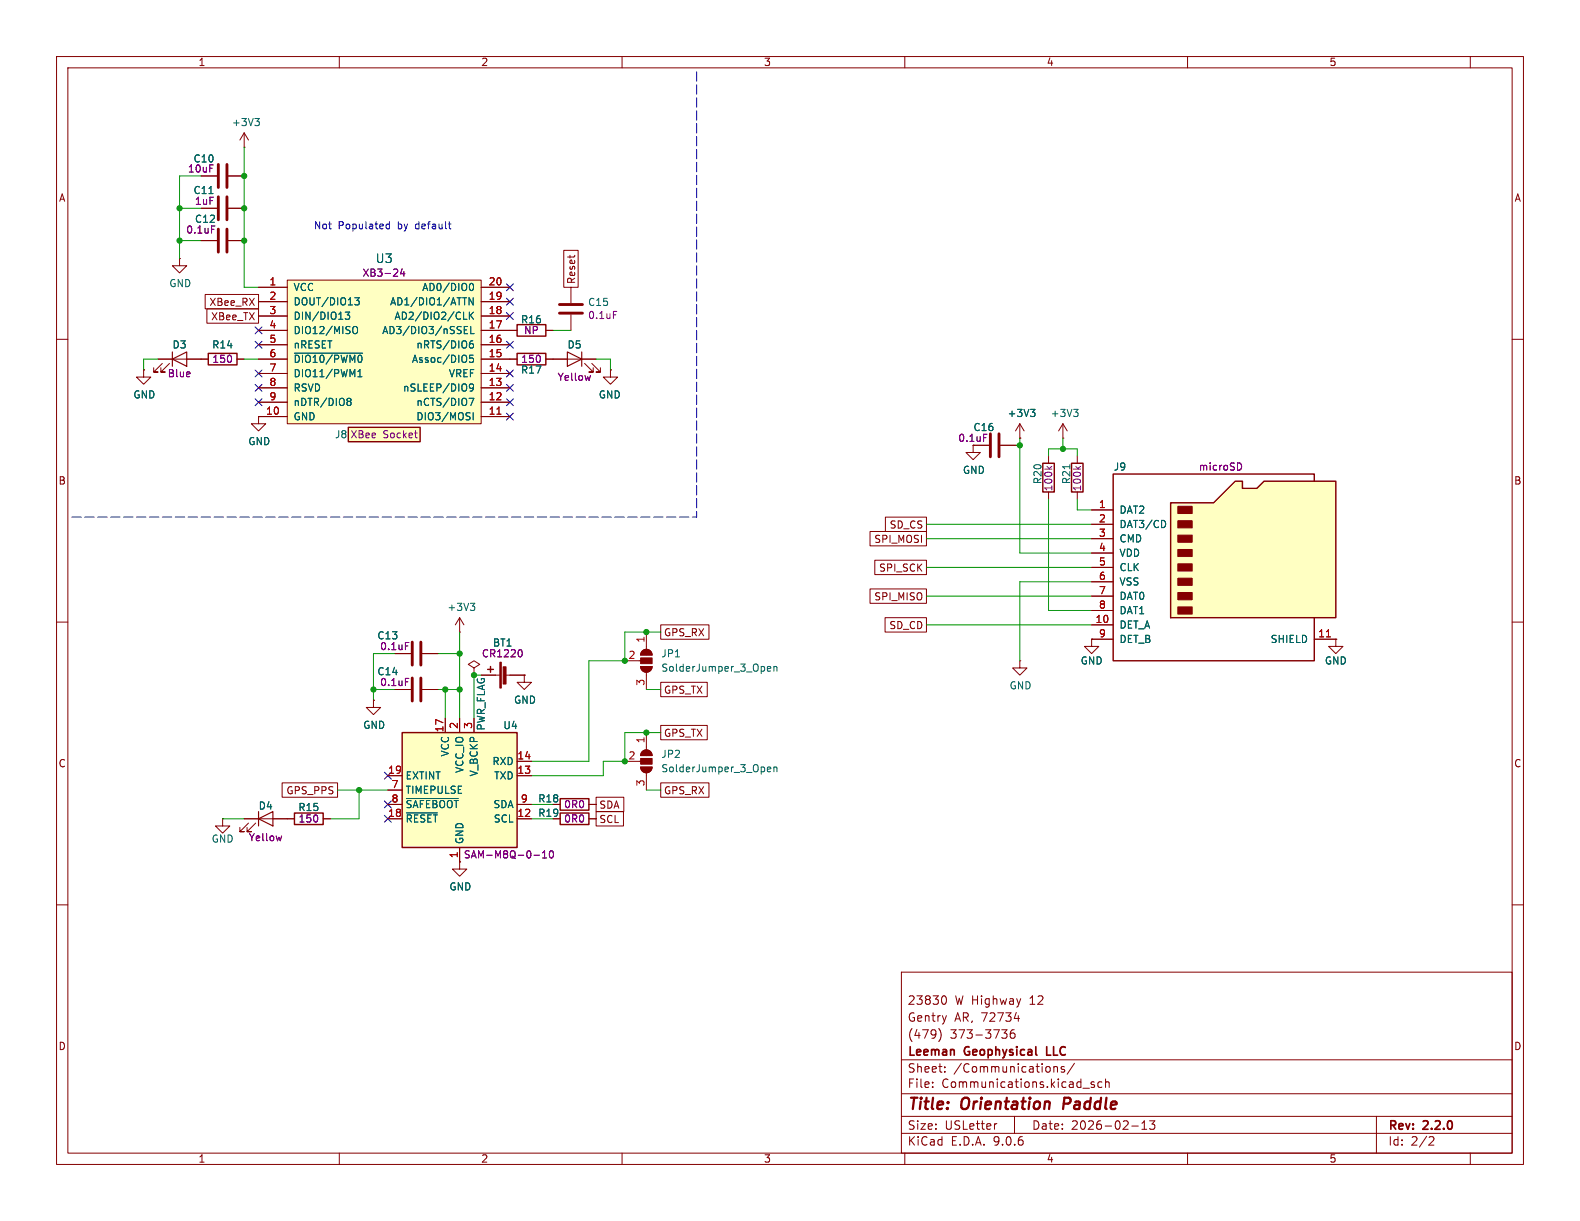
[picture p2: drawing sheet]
<svg xmlns="http://www.w3.org/2000/svg" width="279mm" height="216mm" viewBox="0 0 279 216" stroke-linecap="round" stroke-linejoin="round" font-family="sans-serif">
<g fill="none" stroke="#840000" stroke-width=".18">
<path d="M10 10h259.4v195.9h-259.4zM12 12h255.4v191.9h-255.4zM60 10v2M110 10v2M160 10v2M210 10v2M260 10v2M10 60h2M267.4 60h2M10 110h2M92.7 119.4v1.3h1.3l-1.3 1.2-1.3-1.2h1.3M92.7 119.4h.1"/>
<path d="M267.4 110h2M66 123.8v1.3h1.3l-1.3 1.3-1.2-1.3h1.2M66 123.8h.1M10 160h2M159.4 171.9h108v32h-108zM166.9 176.1a.81 .81 0 0 1 .5 .6 .81 .81 0 0 1-.3 .8l-.2 .1M180.1 179.6v1M267.4 160h2M159.4 197.4h108M159.4 193.4h108M159.4 187.4h108M164.9 192.1v.2"/>
<path d="M164.9 191.4v.1M166.1 181.9a1.74 1.74 0 0 1-.1 2.3M167.1 189.4v.2M167.1 188.7v.1M176.3 198.7l-.3 .1M177.1 182.1h1l-.5 .6 .4 .1 .1 .5-.3 .3h-.4M179.4 180.1h.9M179.4 182.1a.59 .59 0 0 0-.8 .6v.6l.2 .2 .4 .1 .2-.2 .1-.5-.1-.2h-.5l-.3 .2M179.4 197.4v3M186.4 188.7l.2-.1 .3 .1 .1 .9M186.4 188.6v1M188.2 188.7l-.3-.1-.3 .2 .1 .2 .5 .2v.3h-.6"/>
<path d="M190 188l-1.3 1.9M191.5 192.4h1.1M193.5 191.4l-.4-.1-.2 .2 .1 .2 .5 .2v.3h-.6M194.9 191.4l-.5-.1-.3 .3v.4l.2 .2h.6M195.5 191.4l.2-.1 .4 .1v.9M195.5 190.8v1.5M200.1 199.1h1.2M201.9 199.7h.9M201.9 198.6l.5-.4v1.5M203.3 198.2h.9l-.5 .6 .4 .1v.6l-.2 .2h-.4l-.2-.2M243.4 197.4v6.5M60 203.9v2"/>
<path d="M110 203.9v2M159.4 200.4h108M160 203.9v2M210 203.9v2M252.9 201l.5 .1 .2 .3-1 1.1h1M260 203.9v2"/>
</g>
<path d="M188.2 194.1l-.2 2" fill="none" stroke="#840000" stroke-width=".4"/>
<path d="M185.1 185.1v1.5h.7" fill="none" stroke="#840000" stroke-width=".3"/>
<path d="M50.8 49.5h34.3v25.4h-34.3z" fill="#ffffc2"/>
<g fill="none" stroke="#840000" stroke-width=".18">
<path d="M45.7 50.8h5.1M45.7 53.3h5.1M45.7 55.9h5.1M45.7 58.4h5.1M50.8 49.5h34.3v25.4h-34.3zM85.1 50.8h5.1M85.1 53.3h5.1M85.1 55.9h5.1M85.1 58.4h5.1M45.7 61h5.1M45.7 63.5h5.1M45.7 66h5.1"/>
<path d="M45.7 68.6h5.1M45.7 71.1h5.1M45.7 73.7h5.1M85.1 61h5.1M85.1 63.5h5.1M85.1 66h5.1M85.1 68.6h5.1M85.1 71.1h5.1M85.1 73.7h5.1"/>
</g>
<g fill="none" stroke="#006464" stroke-width=".18">
<path d="M61 55.2h.8l-.4 .5 .4 .1v.5l-.2 .2-.6-.2M62.4 57.9l.3-.2a.43 .43 0 0 1 .5 .5v.4a.43 .43 0 0 1-.3 .4 .43 .43 0 0 1-.5-.2M62.7 52.6h.8l-.4 .5 .4 .2v.4l-.2 .2h-.4M82 56.5h.6M82.1 57.7h.6M82.1 59h.6M82.1 58.3h.4M83 55.2v1.3M83.1 50.2l.2-.1a.68 .68 0 0 1 .4 .6 .68 .68 0 0 1-.4 .7l-.2-.1M83.2 55.7l.5 .8M83.2 57.7v1.3h.7M83.7 52.6v1.3l-.8-1.3v1.3"/>
<path d="M83.7 55.2l-.7 .7M52 62.5h12.1M61.6 70.4h.2l.3 .3-.3 .3M61.6 71h.2M61.8 71l.3 .2v.3l-.1 .1-.4 .1M63.3 66.6h.7M63.3 65.7l.3-.4v1.3M82.9 70.4h.9l-.6 1.3M83 68.1l.2-.2 .5 .1a.84 .84 0 0 1-.3 1.2h-.3M83 68.4l.2 .3h.3l.2-.3M83.1 60.8h.4l.2 .2-.1 .5h-.5M83.6 60.3l-.4 .1"/>
<path d="M83.7 73v1.2M83.7 62.8h-.6l-.1 .6 .2-.1 .4 .1 .1 .1v.5l-.2 .1-.5-.1"/>
</g>
<path d="M87.9 73.2h.7" fill="none" stroke="#a90000" stroke-width=".18"/>
<path d="M71.1 47.5l-.3 .9h.8M71.4 48v.8" fill="none" stroke="#840084" stroke-width=".18"/>
<path d="M61.6 75.6h12.7v2.5h-12.7z" fill="#ffffc2"/>
<path d="M91.4 57.4h5.1v2h-5.1zM36.8 62.5h5.1v2h-5.1zM61.6 75.6h12.7v2.5h-12.7zM91.4 62.5h5.1v2h-5.1zM184.4 81.9h2v5.1h-2zM189.5 81.9h2v5.1h-2z" fill="none" stroke="#840000" stroke-width=".25"/>
<path d="M108.5 55.1h.6M73.3 76.6h.5M73.7 77.4h.1M104.4 66.4l-.2 .9M185.2 82.5l.4 .5M186 82.5l-.5 .3M190.2 82.5l.5 .5M191.1 82.5l-.5 .3" fill="none" stroke="#840084" stroke-width=".18"/>
<g fill="none" stroke="#840000" stroke-width=".18">
<path d="M35.6 36.8h2.8M35.6 31.1h2.8M40.4 36.8h2.8M40.4 31.1h2.8M43.2 26h.1M43.2 23.5l-.8 1.3M43.2 23.5l.7 1.3M43.2 23.5v2.5M31.7 45.7v1.3h1.3l-1.3 1.3-1.2-1.3h1.2M31.7 45.7h.1M35.6 42.5h2.8M40.4 42.5h2.8"/>
<path d="M90.2 58.4h1.2M96.5 58.4h1.3M101 50.8v2.8M101 55.6v2.8M25.4 65.4v1.3h1.3l-1.3 1.2-1.3-1.2h1.3M25.4 65.4h.1M27.9 63.5h8.9M28.7 64.3l-1.5 1.5h.7h-.7v-.8M30 64.3l-1.6 1.5h.8h-.8v-.8M41.9 63.5h1.3M45.7 73.7v1.2h1.3l-1.3 1.3-1.3-1.3h1.3M45.7 73.7h.1"/>
<path d="M90.2 63.5h1.2M96.5 63.5h8.9M103.4 64.3l1.5 1.5h-.8h.8v-.8M104.6 64.3l1.6 1.5h-.8h.8v-.8M107.9 65.4v1.3h-1.2l1.2 1.2 1.3-1.2h-1.3M107.9 65.4h.1M174.9 78.7h-2.8v1.3h1.3l-1.3 1.3-1.3-1.3h1.3M176.9 78.7h2.8M180.3 77.5h.1M180.3 74.9l-.7 1.3M180.3 74.9l.8 1.3M180.3 74.9v2.6"/>
<path d="M188 77.5h.1M188 74.9l-.8 1.3M188 74.9l.7 1.3M188 74.9v2.6M185.4 80.6v1.3M185.4 87v1.3M190.5 80.6v1.3M190.5 87v1.3M83.8 118.1l1-.6-1-.7-1 .7 1 .6v1.3M83.8 119.4h.1M110.5 116.8h2.8M113.3 117.9h2a1.02 1.02 0 0 1-1 1 1.02 1.02 0 0 1-1-1z"/>
<path d="M113.6 115.1a1.02 1.02 0 0 1 1.1-.2 1.02 1.02 0 0 1 .6 .9h-2zM114.3 111.8v3M114.3 118.9v3M180.3 116.8v1.3h1.3l-1.3 1.3-1.2-1.3h1.2M180.3 116.8h.1M193 113v1.3h1.3l-1.3 1.3-1.2-1.3h1.2M193 113h.1M236.2 113v1.3h1.3l-1.3 1.3-1.3-1.3h1.3M236.2 113h.1M110.5 134.6h2.8M113.3 135.6h2a1.02 1.02 0 0 1-1 1 1.02 1.02 0 0 1-1-1zM113.6 132.9a1.02 1.02 0 0 1 1.1-.2 1.02 1.02 0 0 1 .6 .9h-2z"/>
<path d="M114.3 129.5v3.1M114.3 136.7v3M81.3 152.4v1.3h1.2l-1.2 1.2-1.3-1.2h1.3M81.3 152.4h.1"/>
</g>
<g fill="#840000" stroke="#840000" stroke-width=".18">
<path d="M113.6 115.1a1.02 1.02 0 0 1 1.1-.2 1.02 1.02 0 0 1 .6 .9h-2z"/>
<path d="M113.3 116.3h2v1h-2z"/>
<path d="M113.3 117.9h2a1.02 1.02 0 0 1-1 1 1.02 1.02 0 0 1-1-1z"/>
<path d="M113.6 132.9a1.02 1.02 0 0 1 1.1-.2 1.02 1.02 0 0 1 .6 .9h-2z"/>
<path d="M113.3 134.1h2v1h-2z"/>
<path d="M113.3 135.6h2a1.02 1.02 0 0 1-1 1 1.02 1.02 0 0 1-1-1z"/>
</g>
<g fill="none" stroke="#006464" stroke-width=".18">
<path d="M36.9 34.2h.8M45.1 21h.8l-.5 .4M45.6 21.4l.3 .3v.3l-.3 .2M182.2 72.4h.8l-.4 .5M182.8 72.9l.2 .2v.3l-.2 .3M189.9 72.4h.7l-.4 .5M190.4 72.9l.2 .2v.3l-.2 .3M189.2 82.2v.7M135.7 118.3l.6-.2-.1-.2-.3-.1-.2 .2 .1 .6h.4M136.8 118l.2-.2 .3 .1 .1 .8M136.8 117.8v.9M135.7 136l.6-.1-.1-.2-.3-.1-.2 .2 .1 .6h.4"/>
<path d="M136.8 135.6v.9M136.8 135.7l.2-.1 .3 .1 .1 .8"/>
</g>
<path d="M38.6 29.1v4M38.6 34.8v4.1M40.1 29.1v4M40.1 34.8v4.1M38.6 40.5v4.1M40.1 40.5v4.1M98.9 53.8h4.1M98.9 55.4h4.1M175.1 76.7v4.1M176.7 76.7v4.1" fill="none" stroke="#840000" stroke-width=".51"/>
<path d="M30.5 63.5l2.5-1.3v2.6zM30.5 62.2v2.6M100.3 62.2l2.6 1.3-2.6 1.3zM102.9 62.2v2.6" fill="none" stroke="#840000" stroke-width=".2"/>
<path d="M71.1 129.5h20.3v20.4h-20.3z" fill="#ffffc2"/>
<path d="M71.1 129.5h20.3v20.4h-20.3zM52.1 143.8h5v2h-5z" fill="none" stroke="#840000" stroke-width=".25"/>
<g fill="none" stroke="#840000" stroke-width=".18">
<path d="M68.6 137.2h2.5M68.6 139.7h2.5M78.7 127v2.5M81.3 127v2.5M83.8 127v2.5M91.4 137.2h2.6M91.4 134.6h2.6M43.2 144.8h8.9M43.9 145.5l-1.5 1.6h.8h-.8v-.8M45.2 145.5l-1.5 1.6h.7h-.7v-.8M57.1 144.8h1.3M68.6 142.2h2.5"/>
<path d="M68.6 144.8h2.5M81.3 149.9v2.5M91.4 142.2h2.6M91.4 144.8h2.6"/>
</g>
<path d="M71.9 141.2h9.1M71.9 143.7h5.4" fill="none" stroke="#006464" stroke-width=".18"/>
<path d="M49.8 147.8l-.2 .9M94.4 151.2h1M95.9 151.7h.8M95.9 150.8l.4-.4v1.3M97.3 150.6l.1-.2a.68 .68 0 0 1 .5 .7 .68 .68 0 0 1-.5 .6l-.1-.1-.2-.4z" fill="none" stroke="#840084" stroke-width=".18"/>
<path d="M45.7 144.8l2.6-1.3v2.6zM45.7 143.5v2.6" fill="none" stroke="#840000" stroke-width=".2"/>
<path d="M207 88.9h7.6l3.8-3.8h1.3v1.3h2.5l1.3-1.3h12.7v24.1h-29.2z" fill="#ffffc2"/>
<path d="M207 88.9h7.6l3.8-3.8h1.3v1.3h2.5l1.3-1.3h12.7v24.1h-29.2zM232.4 85.1v-1.3h-35.6v33h35.6v-7.6M86.2 118.4h1M86.7 117.9v1M99.1 141.2h5v2.1h-5zM99.1 143.8h5v2h-5z" fill="none" stroke="#840000" stroke-width=".25"/>
<g fill="#840000" stroke="#840000" stroke-width=".18">
<path d="M208.3 89.5h2.5v1.3h-2.5z"/>
<path d="M208.3 92.1h2.5v1.2h-2.5z"/>
<path d="M208.3 94.6h2.5v1.3h-2.5z"/>
<path d="M208.3 97.2h2.5v1.2h-2.5z"/>
<path d="M208.3 99.7h2.5v1.3h-2.5z"/>
<path d="M208.3 102.2h2.5v1.3h-2.5z"/>
<path d="M208.3 104.8h2.5v1.2h-2.5z"/>
<path d="M208.3 107.3h2.5v1.3h-2.5z"/>
<path d="M88.4 117.1h.2v4.6h-.2z"/>
<path d="M89 117.9h.5v3.1h-.5z"/>
</g>
<g fill="none" stroke="#840000" stroke-width=".18">
<path d="M35.6 31.1h2.8M35.6 36.8h2.8M40.4 31.1h2.8M40.4 36.8h2.8M35.6 42.5h2.8M36.3 52.1h9.4v2.5h-9.4zM36.6 54.6h9.1v2.6h-9.1zM40.4 42.5h2.8M45.7 50.8h5.1M45.7 53.3h5.1M45.7 55.9h5.1M45.7 58.4h5.1"/>
<path d="M85.1 50.8h5.1M85.1 53.3h5.1M85.1 55.9h5.1M85.1 58.4h6.3M96.5 58.4h1.3M99.7 44.3h2.5v6.5h-2.5zM25.4 65.4h.1M27.9 63.5h2.6M33 63.5h3.8M41.9 63.5h1.3M45.7 73.7h.1M45.7 61h5.1"/>
<path d="M45.7 63.5h5.1M45.7 66h5.1M45.7 68.6h5.1M45.7 71.1h5.1M45.7 73.7h5.1M85.1 61h5.1M85.1 63.5h6.3M85.1 66h5.1M85.1 68.6h5.1M85.1 71.1h5.1M85.1 73.7h5.1M96.5 63.5h3.8"/>
<path d="M102.9 63.5h2.5M107.9 65.4h.1M172.1 78.7h2.8M176.9 78.7h2.8M180.3 77.5h.1M153.8 94h10v2.5h-10zM154.7 99.1h9.1v2.5h-9.1zM156.6 91.4h7.2v2.6h-7.2zM193 90.2h3.8M193 92.7h3.8M193 95.3h3.8M193 97.8h3.8"/>
<path d="M69.8 115.6h2.8M74.7 115.6h2.8M81.3 111.8h.1M81.3 109.2l-.8 1.3M81.3 109.2l.7 1.3M81.3 109.2v2.6M83.8 119.4h.1M85.1 119.4h3.3M89.4 119.4h3.3M92.7 119.4h.1M116.8 110.5h8.6v2.5h-8.6zM153.8 104.1h10v2.6h-10z"/>
<path d="M156.5 109.2h7.3v2.6h-7.3zM193 113h.1M193 100.3h3.8M193 102.9h3.8M193 105.4h3.8M193 108h3.8M193 110.5h3.8M193 113h3.8M232.4 113h3.8M236.2 113h.1M49.9 138.4h9.8v2.6h-9.8zM66 123.8h.1"/>
<path d="M68.6 137.2h2.5M68.6 139.7h2.5M69.8 121.9h2.8M74.7 121.9h2.8M78.7 127v2.5M81.3 127v2.5M83.8 127v2.5M91.4 137.2h2.6M91.4 134.6h2.6M116.8 128.3h8.3v2.5h-8.3zM116.8 120.6h8.3v2.6h-8.3zM116.8 138.4h8.6v2.6h-8.6z"/>
<path d="M39.4 144.8v1.3h1.2l-1.2 1.2-1.3-1.2h1.3M39.4 144.8h.1M43.2 144.8h2.5M48.3 144.8h3.8M57.1 144.8h1.3M68.6 142.2h2.5M68.6 144.8h2.5M81.3 152.4h.1M81.3 149.9v2.5M91.4 142.2h2.6M91.4 144.8h2.6M97.8 142.2h1.3"/>
<path d="M97.8 144.8h1.3M104.1 142.2h1.3M104.1 144.8h1.3M105.4 143.5h4.9v2.6h-4.9zM105.4 141h4.9v2.5h-4.9z"/>
</g>
<g fill="none" stroke="#006464" stroke-width=".18">
<path d="M36.9 34.2h.8M61 55.2h.8l-.4 .5 .4 .1v.5l-.2 .2-.6-.2M62.4 57.9l.3-.2a.43 .43 0 0 1 .5 .5v.4a.43 .43 0 0 1-.3 .4 .43 .43 0 0 1-.5-.2M62.7 52.6h.8l-.4 .5 .4 .2v.4l-.2 .2h-.4M82 56.5h.6M82.1 57.7h.6M82.1 59h.6M82.1 58.3h.4M83 55.2v1.3M83.1 50.2l.2-.1a.68 .68 0 0 1 .4 .6 .68 .68 0 0 1-.4 .7l-.2-.1M83.2 55.7l.5 .8M83.2 57.7v1.3h.7"/>
<path d="M83.7 52.6v1.3l-.8-1.3v1.3M83.7 55.2l-.7 .7M52 62.5h12.1M61.6 70.4h.2l.3 .3-.3 .3M61.6 71h.2M61.8 71l.3 .2v.3l-.1 .1-.4 .1M63.3 66.6h.7M63.3 65.7l.3-.4v1.3M82.9 70.4h.9l-.6 1.3M83 68.1l.2-.2 .5 .1a.84 .84 0 0 1-.3 1.2h-.3M83 68.4l.2 .3h.3l.2-.3M83.1 60.8h.4l.2 .2-.1 .5h-.5"/>
<path d="M83.6 60.3l-.4 .1M83.7 73v1.2M83.7 62.8h-.6l-.1 .6 .2-.1 .4 .1 .1 .1v.5l-.2 .1-.5-.1M182.2 72.4h.8l-.4 .5M182.8 72.9l.2 .2v.3l-.2 .3M205.9 92.1l.2 .5-.2 .6M83.2 106.7h.8l-.5 .5M83.7 107.2l.3 .2v.3l-.3 .2M71.9 141.2h9.1M71.9 143.7h5.4"/>
</g>
<path d="M87.9 73.2h.7M234.6 112.6h.7" fill="none" stroke="#a90000" stroke-width=".18"/>
<path d="M71.1 47.5l-.3 .9h.8M71.4 48v.8M104.4 66.4l-.2 .9M219.1 81.9a.68 .68 0 0 1 .5 .6 .68 .68 0 0 1-.5 .6M71.7 113.6h.6M71.7 120h.6M92 114.9a.79 .79 0 0 1 0 1.2M49.8 147.8l-.2 .9M94.4 151.2h1M95.9 151.7h.8M95.9 150.8l.4-.4v1.3M97.3 150.6l.1-.2a.68 .68 0 0 1 .5 .7 .68 .68 0 0 1-.5 .6l-.1-.1-.2-.4z" fill="none" stroke="#840084" stroke-width=".18"/>
<path d="M72.9 113.5v4.1M72.9 119.9v4.1M74.4 113.5v4.1M74.4 119.9v4.1" fill="none" stroke="#840000" stroke-width=".51"/>
<path d="M123.2 12.7v78.7M12.7 91.4h110.5" fill="none" stroke="#0000c2" stroke-width=".18" stroke-dasharray="1.7 .6"/>
<g fill="none" stroke="#009600" stroke-width=".18">
<path d="M31.7 36.8h3.9M35.6 31.1h-3.9v14.6M43.2 26v24.8h2.5M31.7 42.5h3.9M97.8 58.4h3.2M27.9 63.5h-2.5v1.9M43.2 63.5h2.5M105.4 63.5h2.5v1.9M179.7 78.7h.6M180.3 77.5v20.3h12.7M188 77.5v1.9M163.8 95.3h29.2"/>
<path d="M163.8 92.7h29.2M185.4 80.6v-1.2h5.1v1.2M185.4 88.3v19.7h7.6M190.5 88.3v1.9h2.5M69.8 115.6h-3.8v8.2M77.5 115.6h3.8M81.3 111.8v15.2M85.1 119.4h-1.3v7.6M116.8 111.8h-6.3v5h-6.4v17.8h-10.1M163.8 105.4h29.2M163.8 100.3h29.2M163.8 110.5h29.2"/>
<path d="M193 102.9h-12.7v13.9M59.7 139.7h8.9M63.5 139.7v5.1h-5.1M66 121.9h3.8M77.5 121.9h3.8M78.7 121.9v5.1M114.3 139.7h2.5M114.3 121.9h2.5M116.8 129.5h-6.3v5.1h-3.8v2.6h-12.7M39.4 144.8h3.8M94 144.8h3.8M94 142.2h3.8"/>
</g>
<g fill="none" stroke="#000084" stroke-width=".18">
<path d="M45.1 57.8l1.2 1.2M46.3 57.8l-1.2 1.2M89.6 50.2l1.2 1.2M89.6 55.3l1.2 1.2M89.6 52.7l1.2 1.2M90.8 50.2l-1.2 1.2M90.8 55.3l-1.2 1.2M90.8 52.7l-1.2 1.2M45.1 60.4l1.2 1.2M45.1 68l1.2 1.2M45.1 70.5l1.2 1.2M45.1 65.4l1.2 1.2"/>
<path d="M46.3 60.4l-1.2 1.2M46.3 68l-1.2 1.2M46.3 70.5l-1.2 1.2M46.3 65.4l-1.2 1.2M89.6 60.4l1.2 1.2M89.6 65.4l1.2 1.2M89.6 73.1l1.2 1.2M89.6 68l1.2 1.2M89.6 70.5l1.2 1.2M90.8 60.4l-1.2 1.2M90.8 65.4l-1.2 1.2M90.8 73.1l-1.2 1.2"/>
<path d="M90.8 68l-1.2 1.2M90.8 70.5l-1.2 1.2M68 136.6l1.2 1.2M69.2 136.6l-1.2 1.2M68 144.2l1.2 1.2M68 141.6l1.2 1.2M69.2 144.2l-1.2 1.2M69.2 141.6l-1.2 1.2"/>
</g>
<path d="M68.9 39.2v1.3M68.9 39.7l-.4-.1-.2 .3 .1 .5h.5M79.3 39.6h.5M79.5 40.4l.3 .1" fill="none" stroke="#0000c2" stroke-width=".18"/>
<g fill="#009600" stroke="#009600" stroke-width=".18">
<circle cx="43.2" cy="36.8" r=".46"/>
<circle cx="43.2" cy="31.1" r=".46"/>
<circle cx="188" cy="79.4" r=".46"/>
<circle cx="180.3" cy="78.7" r=".46"/>
<circle cx="78.7" cy="121.9" r=".46"/>
<circle cx="81.3" cy="115.6" r=".46"/>
<circle cx="83.8" cy="119.4" r=".46"/>
<circle cx="81.3" cy="121.9" r=".46"/>
<circle cx="63.5" cy="139.7" r=".46"/>
<circle cx="66" cy="121.9" r=".46"/>
<circle cx="110.5" cy="134.6" r=".46"/>
<circle cx="31.7" cy="36.8" r=".46"/>
<circle cx="31.7" cy="42.5" r=".46"/>
<circle cx="43.2" cy="42.5" r=".46"/>
<circle cx="114.3" cy="129.5" r=".46"/>
<circle cx="110.5" cy="116.8" r=".46"/>
<circle cx="114.3" cy="111.8" r=".46"/>
</g>
<g font-size="2.8" fill="#840000">
<text x="160.4" y="196.8">Title:</text>
<text x="170.1" y="196.8">Orientation</text>
<text x="188.9" y="196.8">Paddle</text>
</g>
<text font-size="2.1" fill="#006464" x="66.3" y="46.7">U3</text>
<g font-size="2.1" fill="#840000">
<text x="160.4" y="177.9">23830</text>
<text x="168.8" y="177.9">W Highway</text>
<text x="182.2" y="177.9">12</text>
<text x="160.4" y="183.9">(479)</text>
<text x="160.4" y="180.9">Gentry</text>
<text x="168" y="183.9">373-3736</text>
<text x="168.8" y="180.9">AR, 72734</text>
<text x="160.4" y="189.9">Sheet:</text>
<text x="160.4" y="187.1">Leeman</text>
<text x="168.6" y="189.9">/Communications/</text>
<text x="170.6" y="187.1">Geophysical</text>
<text x="185.7" y="187.1">LLC</text>
<text x="160.4" y="192.6">File:</text>
<text x="166.5" y="192.6">Communications.kicad_sch</text>
<text x="160.4" y="202.8">KiCad</text>
<text x="160.4" y="200">Size:</text>
<text x="167.1" y="200">USLetter</text>
<text x="168.1" y="202.8">E.D.A.</text>
<text x="175.7" y="202.8">9.0.6</text>
<text x="182.4" y="200">Date:</text>
<text x="189.4" y="200">2026-02-13</text>
<text x="245.4" y="200.2">Rev:</text>
<text x="245.4" y="202.8">Id:</text>
<text x="249.5" y="202.8">2/2</text>
<text x="251.8" y="200.2">2.2.0</text>
</g>
<g font-size="1.8" fill="#840000">
<text x="35" y="11.9">1</text>
<text x="85" y="11.9">2</text>
<text x="135" y="11.9">3</text>
<text x="185" y="11.9">4</text>
<text x="235" y="11.9">5</text>
<text x="10.3" y="35.9">A</text>
<text x="267.7" y="35.9">A</text>
<text x="101.9" y="50.3" transform="rotate(-90 101.9 50.3)">Reset</text>
<text x="36.9" y="54.3">XBee_RX</text>
<text x="37.2" y="56.8">XBee_TX</text>
<text x="10.3" y="85.9">B</text>
<text x="267.7" y="85.9">B</text>
<text x="157.2" y="93.7">SD_CS</text>
<text x="154.5" y="96.2">SPI_MOSI</text>
<text x="155.3" y="101.3">SPI_SCK</text>
<text x="154.5" y="106.4">SPI_MISO</text>
<text x="117.3" y="112.7">GPS_RX</text>
<text x="157.2" y="111.4">SD_CD</text>
<text x="117.3" y="122.9">GPS_TX</text>
<text x="117.3" y="130.5">GPS_TX</text>
<text x="10.3" y="135.9">C</text>
<text x="267.7" y="135.9">C</text>
<text x="50.5" y="140.7">GPS_PPS</text>
<text x="105.9" y="143.2">SDA</text>
<text x="117.3" y="140.7">GPS_RX</text>
<text x="105.9" y="145.7">SCL</text>
<text x="10.3" y="185.9">D</text>
<text x="267.7" y="185.9">D</text>
<text x="35" y="205.8">1</text>
<text x="85" y="205.8">2</text>
<text x="135" y="205.8">3</text>
<text x="185" y="205.8">4</text>
<text x="235" y="205.8">5</text>
</g>
<g font-size="1.8" fill="#006464">
<text x="40.9" y="22.5">+3V3</text>
<text x="34.1" y="34.5">C11</text>
<text x="29.8" y="51">GND</text>
<text x="51.8" y="51.7">VCC</text>
<text x="74.6" y="51.7">AD0/DIO0</text>
<text x="51.8" y="54.2">DOUT/DIO13</text>
<text x="51.8" y="56.7">DIN/DIO13</text>
<text x="51.8" y="59.3">DIO12/MISO</text>
<text x="67.5" y="59.3">AD3/DIO3/nSSEL</text>
<text x="68.9" y="54.2">AD1/DIO1/ATTN</text>
<text x="69.7" y="56.7">AD2/DIO2/CLK</text>
<text x="92" y="57.4">R16</text>
<text x="103.9" y="54.3">C15</text>
<text x="30.4" y="61.8">D3</text>
<text x="37.4" y="61.8">R14</text>
<text x="51.8" y="61.8">nRESET</text>
<text x="51.8" y="64.4">~{DIO10/PWM0}</text>
<text x="72.7" y="64.4">Assoc/DIO5</text>
<text x="73.5" y="61.8">nRTS/DIO6</text>
<text x="100.3" y="61.8">D5</text>
<text x="23.5" y="70.7">GND</text>
<text x="51.8" y="66.9">DIO11/PWM1</text>
<text x="51.8" y="69.4">RSVD</text>
<text x="51.8" y="72">nDTR/DIO8</text>
<text x="71.2" y="69.4">nSLEEP/DIO9</text>
<text x="73.5" y="72">nCTS/DIO7</text>
<text x="79.3" y="66.9">VREF</text>
<text x="92" y="66.3">R17</text>
<text x="105.8" y="70.7">GND</text>
<text x="51.8" y="74.5">GND</text>
<text x="59.1" y="77.7">J8</text>
<text x="73.5" y="74.5">DIO3/MOSI</text>
<text x="178.1" y="73.9">+3V3</text>
<text x="185.7" y="73.9">+3V3</text>
<text x="43.8" y="78.9">GND</text>
<text x="170.2" y="84">GND</text>
<text x="196.9" y="83.4">J9</text>
<text x="197.9" y="91">DAT2</text>
<text x="197.9" y="93.6">DAT3/CD</text>
<text x="197.9" y="96.1">CMD</text>
<text x="197.9" y="98.7">VDD</text>
<text x="197.9" y="101.2">CLK</text>
<text x="197.9" y="103.7">VSS</text>
<text x="197.9" y="106.3">DAT0</text>
<text x="79" y="108.2">+3V3</text>
<text x="197.9" y="108.8">DAT1</text>
<text x="197.9" y="111.4">DET_A</text>
<text x="197.9" y="113.9">DET_B</text>
<text x="224.6" y="113.9">SHIELD</text>
<text x="116.8" y="116.4">JP1</text>
<text x="116.8" y="119">SolderJumper_3_Open</text>
<text x="191" y="117.7">GND</text>
<text x="234.2" y="117.7">GND</text>
<text x="90.8" y="124.6">GND</text>
<text x="178.4" y="122.1">GND</text>
<text x="64.1" y="129.1">GND</text>
<text x="86" y="129.3" transform="rotate(-90 86 129.3)">PWR_FLAG</text>
<text x="88.9" y="129.1">U4</text>
<text x="79.6" y="133.9" transform="rotate(-90 79.6 133.9)">VCC</text>
<text x="82.1" y="136.8" transform="rotate(-90 82.1 136.8)">VCC_IO</text>
<text x="84.7" y="137.4" transform="rotate(-90 84.7 137.4)">V_BCKP</text>
<text x="87" y="135.5">RXD</text>
<text x="116.8" y="134.2">JP2</text>
<text x="116.8" y="136.8">SolderJumper_3_Open</text>
<text x="45.6" y="143.4">D4</text>
<text x="52.7" y="143.6">R15</text>
<text x="71.6" y="138">EXTINT</text>
<text x="71.6" y="140.6">TIMEPULSE</text>
<text x="71.6" y="143.1">~{SAFEBOOT}</text>
<text x="87.2" y="143.1">SDA</text>
<text x="87.3" y="138">TXD</text>
<text x="95.1" y="142.1">R18</text>
<text x="37.3" y="149.2">GND</text>
<text x="71.6" y="145.6">~{RESET}</text>
<text x="82.1" y="149.4" transform="rotate(-90 82.1 149.4)">GND</text>
<text x="87.2" y="145.6">SCL</text>
<text x="95.1" y="144.6">R19</text>
<text x="79.4" y="157.7">GND</text>
</g>
<g font-size="1.8" fill="#840084">
<text x="34.1" y="28.9">C10</text>
<text x="33.1" y="30.7">10uF</text>
<text x="32.8" y="41.5">0.1uF</text>
<text x="34.4" y="36.4">1uF</text>
<text x="34.4" y="39.6">C12</text>
<text x="64" y="49.1">XB3-24</text>
<text x="92.6" y="59.3">NP</text>
<text x="103.9" y="56.6">0.1uF</text>
<text x="37.5" y="64.4">150</text>
<text x="92.1" y="64.4">150</text>
<text x="29.6" y="66.9">Blue</text>
<text x="98.5" y="67.5">Yellow</text>
<text x="61.9" y="77.7">XBee</text>
<text x="67.7" y="77.7">Socket</text>
<text x="172" y="76.4">C16</text>
<text x="169.4" y="78.3">0.1uF</text>
<text x="211.9" y="83.4">microSD</text>
<text x="184.4" y="85.7" transform="rotate(-90 184.4 85.7)">R20</text>
<text x="186.3" y="87" transform="rotate(-90 186.3 87)">100k</text>
<text x="189.5" y="85.7" transform="rotate(-90 189.5 85.7)">R21</text>
<text x="191.4" y="87" transform="rotate(-90 191.4 87)">100k</text>
<text x="66.6" y="113.3">C13</text>
<text x="66.6" y="119.6">C14</text>
<text x="67.1" y="115.2">0.1uF</text>
<text x="85.1" y="116.4">CR1220</text>
<text x="87.1" y="114.5">BT1</text>
<text x="67.1" y="121.5">0.1uF</text>
<text x="99.7" y="143.1">0R0</text>
<text x="43.9" y="148.9">Yellow</text>
<text x="52.7" y="145.6">150</text>
<text x="99.7" y="145.6">0R0</text>
<text x="81.9" y="152">SAM-M8Q-0-10</text>
</g>
<g font-size="1.8" fill="#0000c2">
<text x="55.4" y="40.7">Not</text>
<text x="59.8" y="40.7">Populated</text>
<text x="70.4" y="40.7">by</text>
<text x="73.7" y="40.7">default</text>
</g>
<g font-size="1.8" fill="#a90000">
<text x="47.6" y="50.5">1</text>
<text x="47.6" y="53.1">2</text>
<text x="86.3" y="50.5">20</text>
<text x="86.3" y="53.1">19</text>
<text x="47.6" y="55.6">3</text>
<text x="47.6" y="58.2">4</text>
<text x="86.3" y="55.6">18</text>
<text x="86.3" y="58.2">17</text>
<text x="47.6" y="60.7">5</text>
<text x="47.6" y="63.2">6</text>
<text x="47.6" y="65.8">7</text>
<text x="86.3" y="60.7">16</text>
<text x="86.3" y="63.2">15</text>
<text x="86.3" y="65.8">14</text>
<text x="47.6" y="68.3">8</text>
<text x="47.6" y="70.9">9</text>
<text x="86.3" y="68.3">13</text>
<text x="86.3" y="70.9">12</text>
<text x="46.9" y="73.4">10</text>
<text x="86.3" y="73.4">11</text>
<text x="194.2" y="89.9">1</text>
<text x="194.2" y="92.5">2</text>
<text x="194.2" y="95">3</text>
<text x="194.2" y="97.5">4</text>
<text x="194.2" y="100.1">5</text>
<text x="194.2" y="102.6">6</text>
<text x="194.2" y="105.2">7</text>
<text x="194.2" y="107.7">8</text>
<text x="114" y="113.7" transform="rotate(-90 114 113.7)">1</text>
<text x="193.6" y="110.2">10</text>
<text x="194.2" y="112.8">9</text>
<text x="233" y="112.8">11</text>
<text x="111.1" y="116.6">2</text>
<text x="114" y="121.4" transform="rotate(-90 114 121.4)">3</text>
<text x="78.5" y="129.6" transform="rotate(-90 78.5 129.6)">17</text>
<text x="81" y="129" transform="rotate(-90 81 129)">2</text>
<text x="83.6" y="129" transform="rotate(-90 83.6 129)">3</text>
<text x="114" y="131.5" transform="rotate(-90 114 131.5)">1</text>
<text x="68.5" y="136.9">19</text>
<text x="91.4" y="134.4">14</text>
<text x="91.4" y="136.9">13</text>
<text x="111.1" y="134.4">2</text>
<text x="69.1" y="139.4">7</text>
<text x="69.1" y="142">8</text>
<text x="92" y="142">9</text>
<text x="114" y="139.1" transform="rotate(-90 114 139.1)">3</text>
<text x="68.5" y="144.5">18</text>
<text x="91.4" y="144.5">12</text>
<text x="81" y="151.8" transform="rotate(-90 81 151.8)">1</text>
</g>
</svg>
